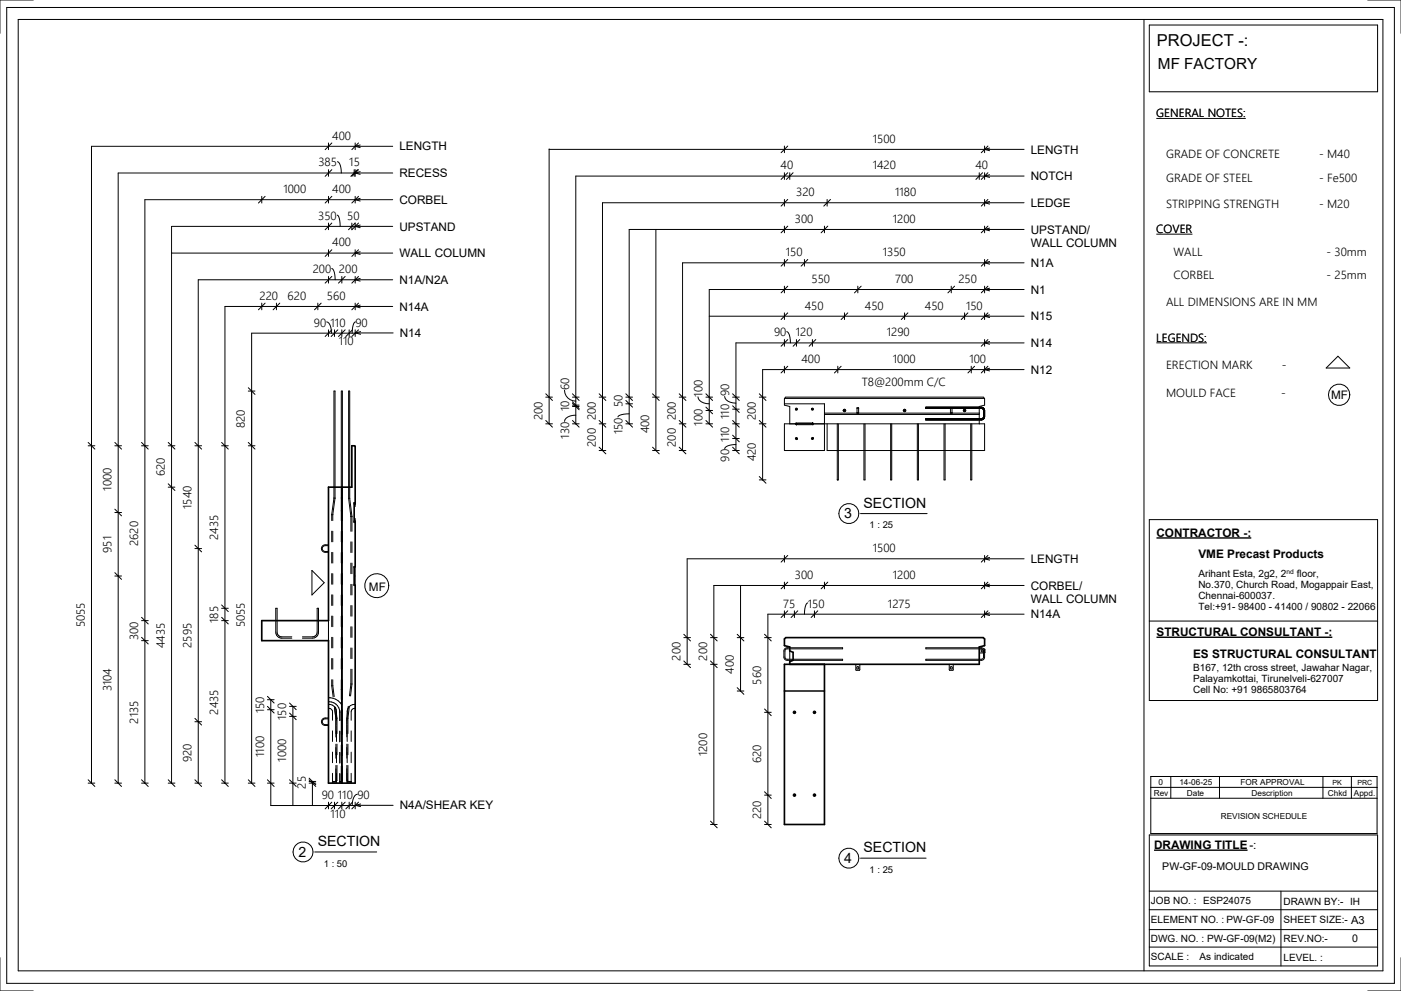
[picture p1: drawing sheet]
<svg xmlns="http://www.w3.org/2000/svg" width="420mm" height="297mm" viewBox="0 0 420 297" stroke-linecap="round" stroke-linejoin="round" font-family="sans-serif">
<g fill="none" stroke="#000" stroke-width=".3">
<path d="M2 2.2h416.1v292.6h-416.1zM5.5 5.8h409.2v285.3h-409.2zM10 0h-10v10M343 5.8v285.3M344.6 7.5h68.5v20h-68.5zM410.1 0h10v10M78.5 58.9v2M79.5 58.9l-2 2M98.5 42.9v2M98.5 50.9v2M98.5 58.9v2M99.5 58.9l-2 2"/>
<path d="M99.5 50.9l-2 2M99.5 42.9l-2 2M101.2 48.5a3.4 3.4 0 0 1 1.1 3.4M106.2 50.9v2M106.5 42.9v2M106.5 50.9v2M106.5 58.9v2M107.2 50.9l-2 2M107.5 58.9l-2 2M107.5 50.9l-2 2M107.5 42.9l-2 2M108 59.5l-1.5 .4 1.5 .4"/>
<path d="M108 51.5l-1.5 .4 1.5 .4M108 43.5l-1.5 .4 1.5 .4M117.7 59.9h-74.3v174.9M117.7 51.9h-82.3v182.9M117.7 43.9h-90.3v190.9M164.6 44.6v82.5M235.2 43.8v2M235.2 51.8v2M235.2 59.8v2M236.2 59.8l-2 2M236.2 51.8l-2 2M236.2 43.8l-2 2"/>
<path d="M236.8 51.8v2M237.8 51.8l-2 2M248 59.8v2M249 59.8l-2 2M293.6 51.8v2M294.6 51.8l-2 2M295.2 43.8v2M295.2 51.8v2M295.2 59.8v2M296.2 51.8l-2 2M296.2 59.8l-2 2M296.2 43.8l-2 2"/>
<path d="M296.7 44.4l-1.5 .4 1.5 .4M296.7 52.4l-1.5 .4 1.5 .4M307.1 44.8h-142.5M307.1 52.8h-134.5v74.3M98.5 66.9v2M98.5 74.9v2M99.5 74.9l-2 2M99.5 66.9l-2 2M101.1 64.5a4 4 0 0 1 .9 3.4M104.5 68.9l2-2v2M105.5 66.9v2l2-2M106.5 74.9v2"/>
<path d="M107.5 74.9l-2 2M108 75.5l-1.5 .4 1.5 .4M108 67.5l-1.5 .4 1.5 .4M117.7 75.9h-66.3M117.7 67.9h-66.3v166.9M196.7 68.8v66.3M235.2 67.8v2M235.2 77.8v2M236.2 77.8l-2 2M236.2 67.8l-2 2M241.2 77.8v2M242.2 77.8l-2 2"/>
<path d="M247.2 67.8v2M248.2 67.8l-2 2M295.2 67.8v2M295.2 77.8v2M296.2 77.8l-2 2M296.2 67.8l-2 2M296.7 68.4l-1.5 .4 1.5 .4M296.7 60.4l-1.5 .4 1.5 .4M296.7 78.4l-1.5 .4 1.5 .4M307.1 60.8h-126.4v74.3M307.1 68.8h-118.4v58.3M307.1 78.8h-102.4v56.3"/>
<path d="M78.5 90.9v2M79.5 90.9l-2 2M82.9 90.9v2M83.9 90.9l-2 2M95.3 90.9v2M96.3 90.9l-2 2M98 96.5a3.1 3.1 0 0 1 1.4 3.4M98.5 82.9v2M98.5 98.9v2M99.5 80.5a3.6 3.6 0 0 1 1 3.4M99.5 98.9l-2 2M99.5 82.9l-2 2"/>
<path d="M100.3 98.9v2M101.3 98.9l-2 2M102.5 82.9v2M102.5 98.9v2M103.5 82.9l-2 2M103.5 98.9l-2 2M104.7 98.9v2M105.7 98.9l-2 2M106.5 82.9v2M106.5 90.9v2M106.5 98.9v2M106.5 99.9h-31.1v134.9"/>
<path d="M106.6 96.5a3.7 3.7 0 0 0-1 3.4M106.6 99.8h11.3M106.6 99.8l1.5 .4M107.5 98.9l-2 2M107.5 90.9l-2 2M107.5 82.9l-2 2M108 91.5l-1.5 .4 1.5 .4M108 83.5l-1.5 .4 1.5 .4M108.1 99.4l-1.5 .4M117.7 83.9h-58.3v150.9M117.7 91.9h-50.3v142.9M212.7 94.8h94.4"/>
<path d="M235.2 85.8v2M235.2 93.8v2M235.9 99.4a3.5 3.5 0 0 1 1.1 3.4M236.2 93.8l-2 2M236.2 85.8l-2 2M253.2 93.8v2M254.2 93.8l-2 2M257.2 85.8v2M258.2 85.8l-2 2M271.2 93.8v2M272.2 93.8l-2 2M285.2 85.8v2"/>
<path d="M286.2 85.8l-2 2M289.2 93.8v2M290.2 93.8l-2 2M295.2 85.8v2M295.2 93.8v2M296.2 93.8l-2 2M296.2 85.8l-2 2M296.7 86.4l-1.5 .4 1.5 .4M296.7 94.4l-1.5 .4 1.5 .4M307.1 86.8h-94.4v40.3M74.4 117.2h2.1M74.4 116.2l2.1 2"/>
<path d="M163.6 119.1h2M163.6 118.1l2 2M169.3 117a3.3 3.3 0 0 0 3.3 3.3M171.6 119.1h2M171.6 118.1l2 2M179.6 119.1h2.1M179.6 118.1l2.1 2M187.7 119.1h2M187.7 118.1l2 2M195.7 119.1h2M195.7 118.1l2 2M203.7 119.1h2"/>
<path d="M203.7 118.1l2 2M209.3 119a2.98 2.98 0 0 0 3.4 2.1M211.7 119.1h2M211.7 118.1l2 2M217.3 118.9a2.98 2.98 0 0 0 3.4 2M219.7 119.1h2M219.7 118.1l2 2M227.7 119.1h2M227.7 118.1l2 2M235.2 101.8v2M235.2 109.8v2M235.2 119.4h60"/>
<path d="M236.2 101.8l-2 2M236.2 109.8l-2 2M238.8 101.8v2M239.8 101.8l-2 2M243.6 101.8v2M244.6 101.8l-2 2M251.2 109.8v2M252.2 109.8l-2 2M291.2 109.8v2M292.2 109.8l-2 2M295.2 101.8v2M295.2 109.8v2"/>
<path d="M296.2 101.8l-2 2M296.2 109.8l-2 2M296.7 102.4l-1.5 .4 1.5 .4M296.7 110.4l-1.5 .4 1.5 .4M307.1 102.8h-86.4v32.3M307.1 110.8h-78.4v33.1M401.2 106.8l3.5 3.5h-7.1zM26.4 133.6h2M26.4 132.6l2 2M34.4 133.6h2M34.4 132.6l2 2M42.4 133.6h2"/>
<path d="M42.4 132.6l2 2M50.4 133.6h2M50.4 132.6l2 2M58.4 133.6h2M58.4 132.6l2 2M66.4 133.6h2M66.4 132.6l2 2M74.4 132.6l2.1 2M74.4 133.6h2.1M163.6 127.1h2M163.6 126.1l2 2M171.6 127.1h2"/>
<path d="M171.6 126.1l2 2M171.6 120.9l2 2M171.6 121.9h2M171.6 120.5l2 2M171.6 121.5h2M172.6 124.5a2.99 2.99 0 0 0-3.3 1.8M179.6 127.1h2.1M179.6 135.1h2.1M179.6 134.1l2.1 2M179.6 126.1l2.1 2M187.7 127.1h2M187.7 121.1h2"/>
<path d="M187.7 126.1l2 2M187.7 120.1l2 2M188.7 124.1l-1.7 .1a1.84 1.84 0 0 0-1.7 .8M195.7 135.1h2M195.7 134.1l2 2M203.7 127.1h2M203.7 135.1h2M203.7 134.1l2 2M203.7 126.1l2 2M211.7 127.1h2M211.7 126.1l2 2M211.7 122.1l2 2"/>
<path d="M211.7 123.1h2M219.7 127.1h2M219.7 135.1h2M219.7 131.5h2M219.7 122.7h2M219.7 121.7l2 2M219.7 126.1l2 2M219.7 130.5l2 2M219.7 134.1l2 2M220.7 133.3h-.9a2.78 2.78 0 0 0-2.5 1.3M227.7 127.1h2M227.7 126.1l2 2"/>
<path d="M235.2 121.1h12v14h-12v-8h60v8h-47.2v-8M238.6 122.4h.3l.2 .4-.5 .1zM238.7 126.8l.4 .2-.3 .4-.2-.1zM238.7 131.2h.3v.5l-.5-.1zM238.8 131.5h.1M238.8 122.7h.1M239.2 126.8h4M239.2 127.3h4M243.3 131.3h.5l-.1 .5-.4-.3zM243.3 126.9h.5l.1 .2-.4 .2zM243.4 122.4l.5 .1-.2 .5-.4-.3zM247.2 123.9h46.4"/>
<path d="M247.2 124.3h46.4M251 127.1v16.8h.4v-16.8M257 123.8h.4M257 123.9v-1.6h.4v1.6M257 122.4h.4M259 127.1v16.8h.4v-16.8M267.1 127.1v16.8h.3v-16.8M275.1 127.1v16.8h.3v-16.8M277.6 122.1h16.9l.7 .7v2.4l-.3 .4-.6 .3h-16.7v-.4h16.7l.4-.1 .2-.5v-2l-.5-.5h-16.8zM283.1 127.1v16.8h.3v-16.8M285 122.4v1.5M285 123.8h.5"/>
<path d="M285.5 122.4v1.5M291.1 127.1v16.8h.3v-16.8M293.6 122.1v-.2l1.6-.4v-2l-.4-.4h-59.2l-.4 .4v2l1.6 .4v5.2M293.6 122.4v3.1M293.6 125.9v1.2M34.4 152.6l2 2.1M34.4 153.6h2M50.4 145l2 2M50.4 146h2M99.5 159.2v3.2M99.8 159.2v3.2M99.8 154.2v1.9"/>
<path d="M99.8 154.2l.7-4.9v-32.1h-.4v32.1l-.6 4.9v1.9M99.8 154.2h.1M102.3 156.1v-38.9h.4v38.9M102.3 159.3v3.2M102.7 159.3v3.2M105.2 159.3a41.3 41.3 0 0 0-.7-9.9v-32.2h.4v32.2a41.3 41.3 0 0 1 .6 9.9M106.2 156.3v.4h.3M106.5 150.7v1.1M106.5 155.5v1.1M106.5 150.6h-.3v.4M227.7 143.9h2M227.7 142.9l2 2"/>
<path d="M344.6 155.8h68.5v54.2h-68.5zM34.4 171.7l2 2M34.4 172.7h2M58.4 163.5l2 2M58.4 164.5h2M93.5 171l3.7 3.7-3.7 3.7zM98.5 163.6a1.75 1.75 0 0 0-1.7 .4 .87 .87 0 0 0 .7 1.3h1M98.5 163.3h-1a1.13 1.13 0 0 0-1.1 1.2 1.13 1.13 0 0 0 1.1 1.1h1M99.5 165.6v3.2M99.5 172v3.2M99.5 178.3v3.2M99.8 165.6v3.2"/>
<path d="M99.8 172v3.2M99.8 178.3v3.2M102.3 165.6v3.2M102.3 172v3.2M102.3 178.4v3.1M102.7 165.6v3.2M102.7 172v3.2M102.7 178.4v3.1M105.2 162.5v3.1M105.2 168.8v3.2M105.2 175.2v3.2M105.5 162.5v3.1"/>
<path d="M105.5 168.8v3.2M105.5 175.2v3.2M106.2 169.9v.4M106.2 175.1v.3M106.5 169.9v5.5M222 175.5v31.7M235.2 166.5v2M235.2 174.5v2M236.2 174.5l-2 2M236.2 166.5l-2 2M247.2 174.5v2M248.2 174.5l-2 2"/>
<path d="M295.2 166.5v2M295.2 174.5v2M296.2 174.5l-2 2M296.2 166.5l-2 2M296.7 167.1l-1.5 .4 1.5 .4M296.7 175.1l-1.5 .4 1.5 .4M307.1 167.5h-101.1v31.7M307.1 175.5h-93.1v71.7M42.4 186.1h2M42.4 185.1l2 2M42.4 191.1l2 2M42.4 192.1h2"/>
<path d="M66.4 182.4h2M66.4 185.1l2 2M66.4 186.1h2M66.4 181.4l2 2M87.5 190.9h-3.4l-.8-.7-.2-.7v-7.1h-.4v7.1a1.8 1.8 0 0 0 1.8 1.8h3M90.7 190.9h3.4l.8-.7 .2-.7v-7.1h.4v7.1a1.8 1.8 0 0 1-1.8 1.8h-3M98.5 186.1v6M99.5 184.7v3.2M99.5 191.1v3.1M99.5 197.4v3.2M99.8 184.7v3.2M99.8 191.1v3.1"/>
<path d="M99.8 197.4v3.2M102.3 184.7v3.2M102.3 191.1v3.2M102.3 197.4v3.2M102.7 184.7v3.2M102.7 191.1v3.2M102.7 197.4v3.2M105.2 181.5v3.2M105.2 187.9v3.2M105.2 194.3v3.1M105.5 181.5v3.2M105.5 187.9v3.2"/>
<path d="M105.5 194.3v3.1M205 191.2h2M205 190.2l2 2M205 199.2h2M205 198.2l2 2M213 191.2h2M213 198.2l2 2M213 199.2h2M213 190.2l2 2M221 191.2h2M221 190.2l2 2M229.2 190.2l2 2"/>
<path d="M229.2 191.2h2M235.2 183.1v2M235.3 194.5l.7-.3h16.6v.3h-16.6l-.5 .2-.1 .5v2l.4 .4h16.8v.4l-16.8-.1-.6-.4-.2-.5v-1.8zM236.2 183.1l-2 2M236.8 195.2v2.4M236.8 198v.4M238.2 183.1v2M239.2 183.1l-2 2M242.2 180.7a3.7 3.7 0 0 0-1 3.4M244.2 183.1v2M245.2 183.1l-2 2M256.6 199.2l.1 1.8h1l.1-1.8"/>
<path d="M284.6 199.2l.1 1.8h1l.1-1.8M293.6 195.8h1.3M294.3 194.5l.4 .2 .2 .5v2l-.5 .4h-16.8v.4h16.7l.6-.3 .3-.7v-2.1l-.7-.7h-16.9v.3l16.9 .1M294.8 194.9h-.4l-.2 .3 .2 .2h.5M295 194.6l.3 .1-.1 1M295.2 183.1v2M296.2 183.1l-2 2M296.7 183.7l-1.5 .4 1.5 .4M307.1 184.1h-76.9v63.1M344.6 186.2h68.5M58.4 215.4l2 2M58.4 216.4h2"/>
<path d="M80.2 208.8l2 2M80.2 209.8h2M80.2 211.8l2 2M80.2 212.8h2M81.2 209.8v31.7h25.3M86.8 210.8l2 2M86.8 211.8h2M86.8 213.8l2 2M86.8 214.8h2M87.8 211.8v29.7M98.5 215.5a1.75 1.75 0 0 0-1.7 .4 .87 .87 0 0 0 .7 1.3h1M98.5 215.2h-1a1.13 1.13 0 0 0-1.1 1.2 1.13 1.13 0 0 0 1.1 1.1h1"/>
<path d="M98.5 211.2h.2a2.2 2.2 0 0 1 2.2 2.2v2.5M98.5 212.4a1.04 1.04 0 0 1 1.2 1v2.5M98.5 209.2h.2a4.4 4.4 0 0 1 3.8 2.2M98.5 210.4a3.2 3.2 0 0 1 3.4 3.2M99.5 203.8l.4 5.1M99.7 219.1v3.2M99.8 203.8l.4 5.1M100.3 212l.4 3.4v4.5M100.3 212.2l.4 3M100.6 212l.4 3.4v4.5M100.7 215.5v1.7M100.7 217.5v3.5"/>
<path d="M100.9 219.1v3.2M101.9 213.1v2.9M101.9 219.2v3.2M102.3 203.8v5.9M102.3 212.9v7.3M102.7 203.8v5.9M102.7 212.9v7.3M104.1 219.1v3.2M104.4 211.7l-.4 3.7v5.5M104.7 211.8l-.4 3.6v4.5M105.2 200.6v4.4l-.4 3.6M105.3 219.1v3.2"/>
<path d="M105.5 200.6v4.4l-.4 3.6M106.5 211.2h-.2a2.2 2.2 0 0 0-2.2 2.2v2.5M106.5 212.4h-.2a1 1 0 0 0-1 1v2.5M221 207.2h2M221 206.2l2 2M229.2 212.6l2 2M229.2 213.6h2M235.2 207.2h12M26.4 234.8h2M26.4 233.8l2 2M34.4 234.8h2M34.4 233.8l2 2"/>
<path d="M42.4 234.8h2M42.4 233.8l2 2M50.4 234.8h2M50.4 233.8l2 2M58.4 234.8h2M58.4 233.8l2 2M66.4 234.8h2M66.4 233.8l2 2M74.4 233.8l2.1 2M74.4 234.8h2.1M80.2 234.8h2M80.2 233.8l2 2"/>
<path d="M86.8 234.8h2M86.8 233.8l2 2M92.7 234.3h2M92.7 234.8h2M92.7 233.3l2 2M92.7 233.8l2 2M93.7 234.3v7.2M99.7 225.5v3.2M99.7 231.8v2.6M99.7 234.3h1.1l.1 .2h-1.3zM100.7 224.1v3.2M100.7 223.1v3.2"/>
<path d="M100.7 229.5v4.5M100.9 234.4h.1M100.9 225.5v3.2M100.9 231.8v2.6M101 229.5v4.5h-.3v-3.5M101 223.1v3.2M101.9 225.6v3.2M101.9 231.9v2.5M102.3 229.7v4.3h.4v-4.3M102.3 223.3v3.2M102.5 234.3h-.6l-.1 .2h.7M102.7 223.3v3.2"/>
<path d="M104 223.1v4.2M104 229.5v4.5h.3v-4.5M104.1 225.5v3.2M104.1 231.8v2.6M104.1 234.3h1.1l.1 .2h-1.3zM104.3 223.1v3.2M105.3 225.5v3.2M105.3 231.8v2.6M107.2 238.1a3.1 3.1 0 0 0-1.6 3.4M229.2 237.4l2 2M229.2 238.4h2M98.5 240.5v2"/>
<path d="M99.5 240.5l-2 2M100.3 240.5v2M101.3 240.5l-2 2M102.5 240.5v2M103.5 240.5l-2 2M104.7 240.5v2M105.7 240.5l-2 2M106.5 240.5v2M106.6 241.4l1.5 .4M106.6 241.4h11.3M107.5 240.5l-2 2M108.1 241l-1.5 .4"/>
<path d="M213 247.2h2M213 246.2l2 2M229.2 246.2l2 2M229.2 247.2h2M344.6 250.3h68.5v39.3h-68.5zM344.6 272.7h68.5M344.6 267.2h68.5M344.6 278.7h68.5M384.1 267.2v22.4M0 287.1v10h10M344.6 283.9h68.5M420.1 287.1v10h-10"/>
<circle cx="401.5" cy="118.4" r="3.2"/>
<circle cx="253.2" cy="123.1" r=".4"/>
<circle cx="271.2" cy="123.1" r=".4"/>
<circle cx="289.2" cy="123.1" r=".4"/>
<circle cx="113" cy="175.6" r="3.6"/>
<circle cx="238.2" cy="213.6" r=".4"/>
<circle cx="244.2" cy="213.5" r=".4"/>
<circle cx="257.1" cy="200.2" r=".37"/>
<circle cx="285.1" cy="200.2" r=".37"/>
<circle cx="238.2" cy="238.4" r=".4"/>
<circle cx="244.2" cy="238.4" r=".4"/>
</g>
<path d="M105.5 133.6h.8l.2 .2v17.2h-.3v5.3h.3v13.6h-.3v5.5h.3v59.4h-8v-42.7h-20v-6h20v-40.1h7zM102.5 146v88.8M236.8 194.2v-.2l-1.6-.4v-2l.4-.4h59.2l.4 .4v2l-1.6 .4v.2M236.8 194.5v.7l1 .4v2M237.8 198l-1 .4v.8M293.6 198v1.2h-58.4v48h12v-48M293.6 194.5v3.1" fill="none" stroke="#000" stroke-width=".5"/>
<g fill="#000">
<path d="M238.7 131.2h.3v.5l-.5-.1zM238.7 126.8l.4 .2-.3 .4-.2-.1zM238.6 122.4h.3l.2 .4-.5 .1zM243.3 131.3h.5l-.1 .5-.4-.3zM243.4 122.4l.5 .1-.2 .5-.4-.3zM243.3 126.9h.5l.1 .2-.4 .2z"/>
<circle cx="253.2" cy="123.1" r=".4"/>
<circle cx="271.2" cy="123.1" r=".4"/>
<circle cx="289.2" cy="123.1" r=".4"/>
<circle cx="238.2" cy="213.6" r=".4"/>
<circle cx="244.2" cy="213.5" r=".4"/>
<circle cx="238.2" cy="238.4" r=".4"/>
<circle cx="244.2" cy="238.4" r=".4"/>
</g>
<g fill="#fff">
<path d="M346.9 9.5h27.5v5.4h-27.5z"/>
<path d="M405.1 273.8h4.1v3.9h-4.1z"/>
<path d="M346.8 187.4h51.8v4.1h-51.8z"/>
<path d="M357.7 193.9h54.2v4.1h-54.2z"/>
<path d="M346 251.2h27.6v4.2h-27.6z"/>
<path d="M373.6 251.2h1v4.2h-1z"/>
<path d="M374.6 251.2h2.2v4.2h-2.2z"/>
<path d="M346.8 157.6h27.9v4.1h-27.9z"/>
<path d="M359.3 164.1h37.3v4.1h-37.3z"/>
<path d="M359.7 285.1h16.3v3.3h-16.3z"/>
<path d="M405.5 279.4h1.7v3.7h-1.7z"/>
<path d="M367.7 274.1h14.3v3.3h-14.3z"/>
<path d="M347.2 16.6h29.6v5.1h-29.6z"/>
<path d="M348.5 258h44.2v3.6h-44.2z"/>
<path d="M361.9 279.8h20.4v3.3h-20.4z"/>
<path d="M404.8 268.8h2.9v3.3h-2.9z"/>
<path d="M360.7 268.5h14.3v3.3h-14.3z"/>
</g>
<path d="M346.8 161.3h28.4M346.8 191h52.7M346 254.9h28.1" fill="none" stroke="#000" stroke-width=".41"/>
<g fill="none" stroke="#000" stroke-width=".3">
<path d="M346.7 35.5h26.8M346.7 70.2h10.8M346.7 102.8h15.2M258 154h20M345 232.8h67.9v17.1h-67.9zM345 236h67.9M345 239.3h67.9M351.1 232.8v6.5M365.7 232.8v6.5M396.7 232.8v6.5M405.2 232.8v6.5M94.4 255.4h18.6"/>
<path d="M258 257.3h19.7"/>
<circle cx="254.5" cy="154" r="3"/>
<circle cx="90.9" cy="255.4" r="3"/>
<circle cx="254.5" cy="257.3" r="3"/>
</g>
<text font-size="4.9" x="346.9" y="13.9">PROJECT -:</text>
<text font-size="4.6" x="347.2" y="20.7">MF FACTORY</text>
<g font-size="4.2">
<text x="253.1" y="155.4">3</text>
<text x="258.9" y="152.3">SECTION</text>
<text x="89.5" y="256.9">2</text>
<text x="95.3" y="253.7">SECTION</text>
<text x="258.9" y="255.6">SECTION</text>
<text x="253.1" y="258.7">4</text>
</g>
<g font-size="3.5">
<text x="346.7" y="35.2">GENERAL NOTES:</text>
<text x="99.6" y="41.9">400</text>
<text x="119.8" y="45.1">LENGTH</text>
<text x="261.7" y="42.8">1500</text>
<text x="309.1" y="46">LENGTH</text>
<text x="349.6" y="47.3">GRADE OF CONCRETE</text>
<text x="395.5" y="47.3">- M40</text>
<text x="95.5" y="49.9">385</text>
<text x="104.7" y="49.9">15</text>
<text x="119.8" y="53.1">RECESS</text>
<text x="234.1" y="50.8">40</text>
<text x="261.7" y="50.8">1420</text>
<text x="292.5" y="50.8">40</text>
<text x="85" y="57.9">1000</text>
<text x="99.6" y="57.9">400</text>
<text x="238.7" y="58.8">320</text>
<text x="268.4" y="58.8">1180</text>
<text x="309.1" y="54">NOTCH</text>
<text x="349.6" y="54.6">GRADE OF STEEL</text>
<text x="395.5" y="54.6">- Fe500</text>
<text x="95.4" y="65.9">350</text>
<text x="104.1" y="65.9">50</text>
<text x="119.8" y="61.1">CORBEL</text>
<text x="309.1" y="62">LEDGE</text>
<text x="349.6" y="62.3">STRIPPING STRENGTH</text>
<text x="395.5" y="62.3">- M20</text>
<text x="119.8" y="69.1">UPSTAND</text>
<text x="238.3" y="66.8">300</text>
<text x="267.7" y="66.8">1200</text>
<text x="309.1" y="70">UPSTAND/</text>
<text x="346.7" y="69.9">COVER</text>
<text x="99.6" y="73.9">400</text>
<text x="119.8" y="77.1">WALL COLUMN</text>
<text x="235.6" y="76.8">150</text>
<text x="264.7" y="76.8">1350</text>
<text x="309.1" y="74">WALL COLUMN</text>
<text x="351.8" y="76.8">WALL</text>
<text x="397.8" y="76.8">- 30mm</text>
<text x="93.8" y="81.9">200</text>
<text x="101.6" y="81.9">200</text>
<text x="309.1" y="80">N1A</text>
<text x="351.8" y="83.5">CORBEL</text>
<text x="397.8" y="83.5">- 25mm</text>
<text x="77.8" y="89.9">220</text>
<text x="86.2" y="89.9">620</text>
<text x="98" y="89.9">560</text>
<text x="119.8" y="85.1">N1A/N2A</text>
<text x="243.3" y="84.8">550</text>
<text x="268.4" y="84.8">700</text>
<text x="287.4" y="84.8">250</text>
<text x="309.1" y="88">N1</text>
<text x="119.8" y="93.1">N14A</text>
<text x="241.3" y="92.8">450</text>
<text x="259.3" y="92.8">450</text>
<text x="277.3" y="92.8">450</text>
<text x="289.6" y="92.8">150</text>
<text x="349.6" y="91.6">ALL DIMENSIONS ARE IN MM</text>
<text x="94.1" y="97.9">90</text>
<text x="99.1" y="97.9">110</text>
<text x="106.6" y="97.9">90</text>
<text x="119.9" y="101.1">N14</text>
<text x="232.1" y="100.8">90</text>
<text x="238.6" y="100.8">120</text>
<text x="265.9" y="100.8">1290</text>
<text x="309.1" y="96">N15</text>
<text x="101.6" y="103.6">110</text>
<text x="309.1" y="104">N14</text>
<text x="346.7" y="102.5">LEGENDS:</text>
<text x="240.3" y="108.8">400</text>
<text x="267.7" y="108.8">1000</text>
<text x="290.6" y="108.8">100</text>
<text x="309.1" y="112.1">N12</text>
<text x="349.6" y="110.8">ERECTION MARK</text>
<text x="384.3" y="110.8">-</text>
<text x="170.7" y="117" transform="rotate(-90 170.7 117)">60</text>
<text x="210.7" y="119" transform="rotate(-90 210.7 119)">100</text>
<text x="218.7" y="118.9" transform="rotate(-90 218.7 118.9)">90</text>
<text x="258.4" y="115.6">T8@200mm C/C</text>
<text x="349.6" y="119.1">MOULD FACE</text>
<text x="384.2" y="119.1">-</text>
<text x="399.1" y="119.7">MF</text>
<text x="162.7" y="125.9" transform="rotate(-90 162.7 125.9)">200</text>
<text x="170.7" y="123.3" transform="rotate(-90 170.7 123.3)">10</text>
<text x="178.7" y="125.9" transform="rotate(-90 178.7 125.9)">200</text>
<text x="186.7" y="122" transform="rotate(-90 186.7 122)">50</text>
<text x="202.7" y="125.9" transform="rotate(-90 202.7 125.9)">200</text>
<text x="218.7" y="125.7" transform="rotate(-90 218.7 125.7)">110</text>
<text x="226.7" y="125.9" transform="rotate(-90 226.7 125.9)">200</text>
<text x="73.5" y="128.3" transform="rotate(-90 73.5 128.3)">820</text>
<text x="170.7" y="131.5" transform="rotate(-90 170.7 131.5)">130</text>
<text x="186.7" y="130.2" transform="rotate(-90 186.7 130.2)">150</text>
<text x="194.7" y="129.9" transform="rotate(-90 194.7 129.9)">400</text>
<text x="210.7" y="127.6" transform="rotate(-90 210.7 127.6)">100</text>
<text x="178.7" y="133.9" transform="rotate(-90 178.7 133.9)">200</text>
<text x="202.7" y="133.9" transform="rotate(-90 202.7 133.9)">200</text>
<text x="218.7" y="132.4" transform="rotate(-90 218.7 132.4)">110</text>
<text x="49.5" y="142.7" transform="rotate(-90 49.5 142.7)">620</text>
<text x="218.7" y="138.4" transform="rotate(-90 218.7 138.4)">90</text>
<text x="226.7" y="138.3" transform="rotate(-90 226.7 138.3)">420</text>
<text x="33.4" y="147.2" transform="rotate(-90 33.4 147.2)">1000</text>
<text x="57.5" y="152.6" transform="rotate(-90 57.5 152.6)">1540</text>
<text x="65.5" y="161.8" transform="rotate(-90 65.5 161.8)">2435</text>
<text x="346.8" y="160.9">CONTRACTOR -:</text>
<text x="33.4" y="165.7" transform="rotate(-90 33.4 165.7)">951</text>
<text x="41.4" y="163.7" transform="rotate(-90 41.4 163.7)">2620</text>
<text x="261.7" y="165.5">1500</text>
<text x="359.3" y="167.3">VME Precast Products</text>
<text x="238.3" y="173.5">300</text>
<text x="267.7" y="173.5">1200</text>
<text x="309.1" y="168.8">LENGTH</text>
<text x="110.6" y="177.1">MF</text>
<text x="309.1" y="176.8">CORBEL/</text>
<text x="234.8" y="182.1">75</text>
<text x="242.2" y="182.1">150</text>
<text x="266.2" y="182.1">1275</text>
<text x="309.1" y="180.7">WALL COLUMN</text>
<text x="309.1" y="185.4">N14A</text>
<text x="25.4" y="188" transform="rotate(-90 25.4 188)">5055</text>
<text x="41.4" y="191.9" transform="rotate(-90 41.4 191.9)">300</text>
<text x="65.5" y="186.8" transform="rotate(-90 65.5 186.8)">185</text>
<text x="73.5" y="188" transform="rotate(-90 73.5 188)">5055</text>
<text x="346.8" y="190.7">STRUCTURAL CONSULTANT -:</text>
<text x="49.5" y="194.3" transform="rotate(-90 49.5 194.3)">4435</text>
<text x="57.5" y="194.2" transform="rotate(-90 57.5 194.2)">2595</text>
<text x="357.7" y="197.1">ES STRUCTURAL CONSULTANT</text>
<text x="204" y="198" transform="rotate(-90 204 198)">200</text>
<text x="212" y="198" transform="rotate(-90 212 198)">200</text>
<text x="220" y="202" transform="rotate(-90 220 202)">400</text>
<text x="33.4" y="207.3" transform="rotate(-90 33.4 207.3)">3104</text>
<text x="228.3" y="205.2" transform="rotate(-90 228.3 205.2)">560</text>
<text x="65.5" y="214.3" transform="rotate(-90 65.5 214.3)">2435</text>
<text x="79.2" y="213.8" transform="rotate(-90 79.2 213.8)">150</text>
<text x="85.8" y="215.8" transform="rotate(-90 85.8 215.8)">150</text>
<text x="41.4" y="216.9" transform="rotate(-90 41.4 216.9)">2135</text>
<text x="79.2" y="227" transform="rotate(-90 79.2 227)">1100</text>
<text x="212" y="226.7" transform="rotate(-90 212 226.7)">1200</text>
<text x="57.5" y="228.4" transform="rotate(-90 57.5 228.4)">920</text>
<text x="85.8" y="228.3" transform="rotate(-90 85.8 228.3)">1000</text>
<text x="228.3" y="228.8" transform="rotate(-90 228.3 228.8)">620</text>
<text x="91.7" y="236.4" transform="rotate(-90 91.7 236.4)">25</text>
<text x="96.5" y="239.5">90</text>
<text x="101.3" y="239.5">110</text>
<text x="107.2" y="239.5">90</text>
<text x="99.1" y="245.3">110</text>
<text x="119.9" y="242.7">N4A/SHEAR KEY</text>
<text x="228.3" y="245.6" transform="rotate(-90 228.3 245.6)">220</text>
<text x="346" y="254.5">DRAWING TITLE</text>
<text x="374.6" y="254.5">-:</text>
</g>
<text font-size="3.4" x="405.1" y="276.9">A3</text>
<g font-size="3.2">
<text x="348.5" y="260.9">PW-GF-09-MOULD DRAWING</text>
<text x="405.5" y="282.4">0</text>
</g>
<g font-size="3">
<text x="359.3" y="172.9">Arihant Esta, 2g2, 2</text>
<text x="388.8" y="172.9">floor,</text>
<text x="359.3" y="176.2">No.370, Church Road, Mogappair East,</text>
<text x="359.3" y="179.5">Chennai-600037.</text>
<text x="359.3" y="182.8">Tel:+91- 98400 - 41400 / 90802 - 22066</text>
<text x="357.7" y="201.1">B167, 12th cross street, Jawahar Nagar,</text>
<text x="357.7" y="204.4">Palayamkottai, Tirunelveli-627007</text>
<text x="357.7" y="207.8">Cell No: +91 9865803764</text>
<text x="345.1" y="270.9">JOB NO. :</text>
<text x="360.7" y="271.1">ESP24075</text>
<text x="384.8" y="271.4">DRAWN BY:-</text>
<text x="404.8" y="271.4">IH</text>
<text x="345.1" y="276.8">ELEMENT NO. :</text>
<text x="367.7" y="276.8">PW-GF-09</text>
<text x="384.8" y="276.8">SHEET SIZE:-</text>
<text x="345.1" y="282.4">DWG. NO. :</text>
<text x="345.1" y="287.7">SCALE :</text>
<text x="359.7" y="287.7">As indicated</text>
<text x="361.9" y="282.4">PW-GF-09(M2)</text>
<text x="384.8" y="282.4">REV.NO:-</text>
<text x="384.8" y="288">LEVEL. :</text>
</g>
<g font-size="2.8">
<text x="260.8" y="158.4">1 : 25</text>
<text x="97.1" y="259.9">1 : 50</text>
<text x="260.8" y="261.7">1 : 25</text>
</g>
<g font-size="2.5">
<text x="345.9" y="238.6">Rev</text>
<text x="347.4" y="235.3">0</text>
<text x="353.6" y="235.3">14-06-25</text>
<text x="355.9" y="238.6">Date</text>
<text x="372" y="235.3">FOR APPROVAL</text>
<text x="375.3" y="238.6">Description</text>
<text x="398.2" y="238.6">Chkd</text>
<text x="406" y="238.6">Appd.</text>
<text x="366" y="245.4">REVISION SCHEDULE</text>
</g>
<g font-size="2.1">
<text x="399.5" y="235.2">PK</text>
<text x="407" y="235.2">PRC</text>
</g>
<text font-size="2" x="385.7" y="172">nd</text>
</svg>
